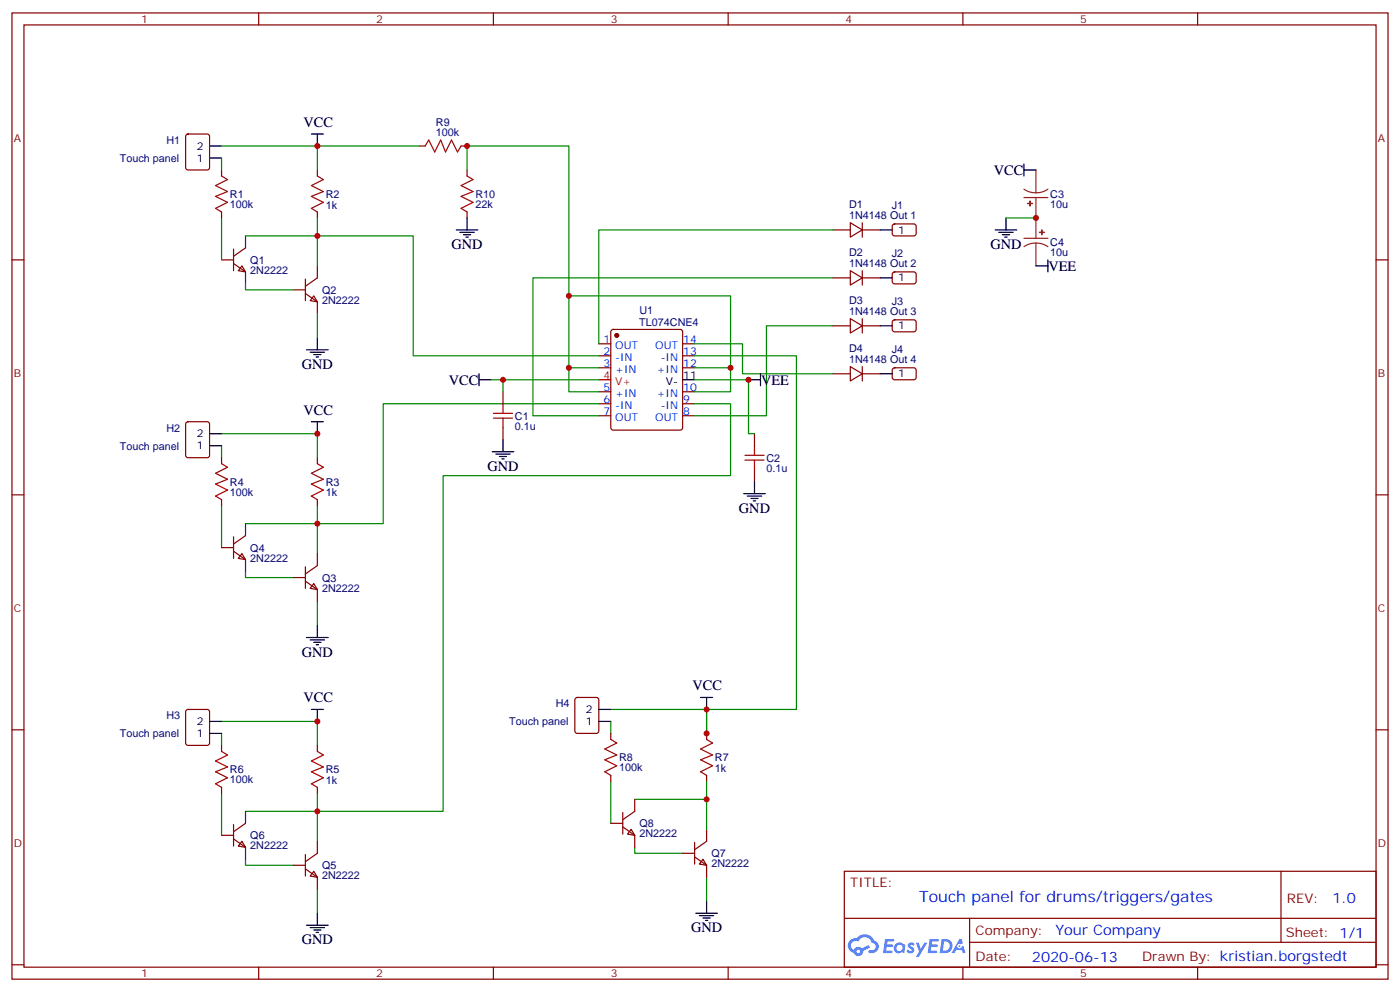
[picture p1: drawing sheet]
<svg xmlns="http://www.w3.org/2000/svg" width="412mm" height="292mm" viewBox="0 0 412 292" stroke-linecap="round" stroke-linejoin="round" font-family="sans-serif">
<g fill="none" stroke="#870000" stroke-width=".35">
<path d="M3.5 3.8h405.4v284.3h-405.4zM7.1 7.3h398.2v277.3h-398.2zM76.2 3.8v3.5M145.3 3.8v3.5M214.5 3.8v3.5M283.6 3.8v3.5M352.8 3.8v3.5M3.5 76.5h3.6M405.3 76.5h3.6M3.5 145.6h3.6M405.3 145.6h3.6M3.5 214.8h3.6"/>
<path d="M405.3 214.8h3.6M248.7 256.4h156.6v28.2h-156.6zM377.3 256.4v20.9M248.7 270.2h156.5M285.6 277.3h119.6M285.6 270.2v14.2M3.5 283.9h3.6M76.2 284.6v3.5M145.3 284.6v3.5M214.5 284.6v3.5M283.6 284.6v3.5M352.8 284.6v3.5"/>
<path d="M405.3 283.9h3.6"/>
</g>
<g fill="#5487ff">
<path d="M267.7 277.6a1.22 1.22 0 0 1 1.7 .2l-.4 .6a.47 .47 0 0 0-.3-.4 .47 .47 0 0 0-.5 .2l.1 .2a1.14 1.14 0 0 1 .8 1.8 1.14 1.14 0 0 1-1.9 0l-.2-.2 .5-.6 .7 .5a.29 .29 0 0 0 .3-.3 .29 .29 0 0 0-.2-.3 1.04 1.04 0 0 1-.6-1.7z"/>
<path d="M260.7 276.3h2.4l.3 .2-.2 .5-1.8 .1-.1 .8h1.5l.3 .4-.3 .4h-1.6l-.2 1.1h1.7l.2 .3-.2 .3-2.6 .1z"/>
<path d="M273.8 276.3h2.4l.3 .2-.1 .5-1.8 .1-.2 .8h1.6l.3 .4-.4 .4h-1.6l-.1 1.1h1.7l.2 .3-.2 .3-2.6 .1z"/>
<path d="M282.6 276.3h.7l.3 1.3-.6 .3a.69 .69 0 0 0-1 .3 .69 .69 0 0 0 .4 .9 .69 .69 0 0 0 .9-.6l.5-.2 .6 2.2h-.8l-.2-.9h-1.8l-.5 .9h-.8z"/>
<path d="M269.8 277.4h.8l.6 1.8 1.1-1.8h.9l-2.6 4.2h-.8l.9-1.5z"/>
<path d="M277.4 276.3l-.6 4.2h1.3a2.11 2.11 0 0 0 2.5-2.1 2.11 2.11 0 0 0-2.5-2.1zM278.1 277.1a1.39 1.39 0 0 1 1.7 1.4 1.39 1.39 0 0 1-1.8 1.3h-.3z"/>
<path d="M263.7 277.9a1.54 1.54 0 0 0-.1 2.2 1.54 1.54 0 0 0 2.2 .1l.6 .3 .3-2.3-.2-.3h-.4a1.49 1.49 0 0 0-2.4 0zM264 278.9a.94 .94 0 0 1 1.8 0 .94 .94 0 0 1-1.8 0z"/>
<path d="M250.4 276.7a2.18 2.18 0 0 0 1.1 3.7 1.44 1.44 0 0 0 1.6 .9 1.44 1.44 0 0 0 1.2-1.4l2-1.1-.5-.7-1.9 1a1.47 1.47 0 0 0-2.4 .4 1.39 1.39 0 0 1-.7-1.9 1.39 1.39 0 0 1 2-.5 2.12 2.12 0 0 1 2.2-1.3 2.12 2.12 0 0 1 1.9 1.7 1.14 1.14 0 0 1 1.1 1.4 1.14 1.14 0 0 1-1.7 .7 .43 .43 0 0 0-.5 .4 .43 .43 0 0 0 .4 .5 1.98 1.98 0 0 0 2.5-1.2 1.98 1.98 0 0 0-1.2-2.6 3.1 3.1 0 0 0-5.3-.6l-.9 .1zM252.3 280a.55 .55 0 0 1 1.1 0 .55 .55 0 0 1-1.1 0z"/>
<circle cx="282.6" cy="278.4" r=".26"/>
</g>
<g fill="none" stroke="#870000" stroke-width=".35">
<path d="M54.9 39.6l.5-.2h5.6l.7 .5v9.4l-.4 .7h-5.9l-.7-.4v-9.5zM65.3 50v1.8M93.5 50v1.8M123.5 43h1.7M135.8 43h1.8M137.6 50v1.8M65.3 76.5h3.5M65.3 62.4v1.7M68.8 77.5l3.5 2.5v3.5M68.8 73.3v6.4M71.3 78.2l1 1.8-2.1-.3zM72.3 69.4v3.6l-3.5 2.4"/>
<path d="M93.5 62.4v1.7M93.5 78.2v3.6l-3.5 2.4M137.6 62.4v1.7M245.2 67.7h5.3M250.5 65.5l3.5 2.2-3.5 2.1zM250.5 79.7l3.5 2.1-3.5 2.1zM254 67.7h5.3M254 65.5v4.3M254 79.7v4.2M263.1 66.1l.4-.2 5.9 .1 .5 .6-.1 2.4-.6 .4h-5.9l-.5-.7v-2.1zM86.4 85.3h3.6M90 86.4l3.5 2.4v3.6"/>
<path d="M90 82.1v6.4M92.4 87.1l1.1 1.7-2.1-.3zM180.2 97.1l.4-.2h19.8l.5 .2 .2 .5v28.3l-.3 .5-.4 .2h-19.8l-.5-.3-.2-.4v-28.3zM245.2 81.8h5.3M245.2 95.9h5.3M250.5 93.8l3.5 2.1-3.5 2.1zM254 93.8v4.2M254 81.8h5.3M254 95.9h5.3M263.1 80.2l.4-.2 5.9 .1 .5 .6-.1 2.4-.6 .4h-5.9l-.5-.7v-2.1zM263.1 94.3l.4-.2 5.9 .1 .5 .6-.1 2.4-.6 .4h-5.9l-.5-.7v-2.1zM148.2 115.3v3.5"/>
<path d="M176.4 101.2h3.5M176.4 104.7h3.5M176.4 108.2h3.5M176.4 115.3h3.5M176.4 118.8h3.5M201.1 101.2h3.5M201.1 104.7h3.5M201.1 108.2h3.5M201.1 115.3h3.5M201.1 118.8h3.5M245.2 110h5.3M250.5 107.9l3.5 2.1-3.5 2.1z"/>
<path d="M254 107.9v4.2M254 110h5.3M263.1 108.4l.4-.2 5.9 .1 .5 .6-.1 2.4-.6 .5-5.9-.1-.5-.6v-2.2zM54.9 124.3l.5-.2h5.6l.7 .4v9.5l-.4 .6-5.9 .1-.7-.5v-9.4zM65.3 134.7v1.8M93.5 134.7v1.8M148.2 125.9v3.5M176.4 122.3h3.5M201.1 122.3h3.5M222.2 127.6v3.6M222.2 138.2v3.5M65.3 147v1.8"/>
<path d="M68.8 158v6.3M72.3 154.1v3.5l-3.5 2.5M93.5 147v1.8M65.3 161.1h3.5M68.8 162.2l3.5 2.5v3.5M71.3 162.9l1 1.8-2.1-.4zM86.4 170h3.6M90 171l3.5 2.5v3.5M90 166.8v6.3M92.4 171.7l1.1 1.8-2.1-.4zM93.5 162.9v3.5l-3.5 2.5M54.9 209l.5-.2h5.6l.7 .4v9.5l-.4 .6-5.9 .1-.7-.5v-9.4z"/>
<path d="M65.3 219.4v1.7M93.5 219.4v1.7M169.6 205.5l.4-.3h5.7l.6 .5 .1 9.4-.5 .7h-5.9l-.6-.4-.1-9.4zM179.9 215.8v1.8M208.1 215.8v1.8M65.3 231.7v1.8M72.3 238.8v3.5l-3.5 2.5M93.5 231.7v1.8M179.9 228.2v1.7M183.4 239.1v6.4M187 235.2v3.6l-3.6 2.4M208.1 228.2v1.7"/>
<path d="M65.3 245.8h3.5M68.8 246.9l3.5 2.4v3.6M68.8 242.6v6.4M71.3 247.6l1 1.7-2.1-.3zM86.4 254.6h3.6M90 255.7l3.5 2.5v3.5M90 251.5v6.3M92.4 256.4l1.1 1.8-2.1-.4zM93.5 247.6v3.5l-3.5 2.5M179.9 242.3h3.5M183.4 243.3l3.6 2.5v3.5M185.9 244.1l1.1 1.7-2.1-.3z"/>
<path d="M201.1 251.1h3.5M204.6 252.2l3.5 2.4v3.6M204.6 247.9v6.4M207.1 252.9l1 1.7-2.1-.3zM208.1 244.1v3.5l-3.5 2.4"/>
</g>
<g fill="none" stroke="#008700" stroke-width=".35">
<path d="M65.3 43h58.2M65.3 46.5v3.5M93.5 43v7M137.6 50v-7h30v65.2h8.8M65.3 64.1v12.4M72.3 69.4h49.4v35.3h54.7M93.5 64.1v14.1M245.2 67.7h-68.8v33.5M296.3 64.1h8.9M72.3 83.5v1.8h14.1M93.5 92.4v7M167.6 87.1h47.6v21.1h-10.6"/>
<path d="M245.2 81.8h-88.2v40.5h19.4M245.2 95.9h-19.4v26.4h-21.2M144.6 111.8h31.8M148.2 111.8v3.5M167.6 108.2v7.1h8.8M176.4 118.8h-63.5v35.3h-40.6M204.6 101.2h14.1v8.8h26.5M204.6 118.8h10.6v21.2h-84.7v98.8h-58.2M204.6 104.7h30v104.1h-26.5v7v-7h-28.2M204.6 111.8h15.9v15.8h1.7M215.2 108.2v7.1h-10.6M65.3 127.6h28.2v7.1"/>
<path d="M65.3 131.2v3.5M65.3 148.8v12.3M93.5 148.8v14.1M72.3 168.2v1.8h14.1M93.5 177v7.1M65.3 212.3h28.2v7.1M65.3 215.8v3.6M179.9 212.3v3.5M65.3 233.5v12.3M93.5 233.5v14.1M179.9 229.9v12.4M187 235.2h21.1"/>
<path d="M208.1 229.9v14.2M72.3 252.9v1.7h14.1M187 249.3v1.8h14.1M208.1 258.2v7M93.5 261.7v7"/>
</g>
<g fill="none" stroke="#000" stroke-width=".35">
<path d="M91.7 39.4h3.5M93.5 39.4v3.6M61.7 46.5h3.6M61.7 43h3.6M301.6 50h3.6M301.6 48.3v3.5M134.4 67.7h6.4M135.5 68.4h4.2M136.5 69.1h2.1M137.2 69.8h.7M137.6 64.1v3.6M259.3 67.7h3.5"/>
<path d="M293.2 67.7h6.3M294.2 68.4h4.2M295.3 69.1h2.1M296 69.8h.7M296.3 64.1v3.6M305.2 78.2h3.5M308.7 76.5v3.5M93.5 99.4v3.5M259.3 81.8h3.5M259.3 95.9h3.5M90.3 102.9h6.4M91.4 103.6h4.2"/>
<path d="M92.4 104.4h2.1M93.1 105.1h.7M141.1 111.8h3.5M141.1 110v3.5M201.1 111.8h3.5M220.5 111.8h3.5M224 110v3.5M259.3 110h3.5M61.7 131.2h3.6M61.7 127.6h3.6M91.7 124.1h3.5M93.5 124.1v3.5"/>
<path d="M145 132.9h6.3M146 133.6h4.3M147.1 134.3h2.1M147.8 135h.7M148.2 129.4v3.5M219.1 145.3h6.3M220.1 146h4.3M221.2 146.7h2.1M221.9 147.4h.7M222.2 141.7v3.6M90.3 187.6h6.4M91.4 188.3h4.2"/>
<path d="M92.4 189h2.1M93.1 189.7h.7M93.5 184.1v3.5M61.7 215.8h3.6M61.7 212.3h3.6M91.7 208.8h3.5M93.5 208.8v3.5M176.4 208.8h3.5M176.4 212.3h3.5M206.4 205.2h3.5M208.1 205.2v3.6M90.3 272.3h6.4"/>
<path d="M91.4 273h4.2M92.4 273.7h2.1M93.1 274.4h.7M93.5 268.7v3.6M205 268.7h6.3M206 269.5h4.3M207.1 270.2h2.1M207.8 270.9h.7M208.1 265.2v3.5"/>
</g>
<g fill="none" stroke="#a10000" stroke-width=".35">
<path d="M65.3 51.8l1.7 1-3.5 1.8 3.5 1.8-3.5 1.4 3.5 1.7-3.5 1.8 1.8 1.1M93.5 51.8l1.7 1-3.5 1.8 3.5 1.8-3.5 1.4 3.5 1.7-3.5 1.8 1.8 1.1M125.2 43l1.1-1.8 1.8 3.5 1.7-3.5 1.4 3.5 1.8-3.5 1.8 3.5 1-1.7M137.6 51.8l1.7 1-3.5 1.8 3.5 1.8-3.5 1.4 3.5 1.7-3.5 1.8 1.8 1.1M148.2 118.8v2.8M65.3 136.5l1.7 1-3.5 1.8 3.5 1.7-3.5 1.5 3.5 1.7-3.5 1.8 1.8 1M93.5 136.5l1.7 1-3.5 1.8 3.5 1.7-3.5 1.5 3.5 1.7-3.5 1.8 1.8 1M145.3 123h5.7M145.3 121.6h5.7M148.2 123v2.9M219.4 135.4h5.7M219.4 134h5.7"/>
<path d="M222.2 131.2v2.8M222.2 135.4v2.8M179.9 217.6l1.8 1.1-3.5 1.7 3.5 1.8-3.5 1.4 3.5 1.8-3.5 1.7 1.7 1.1M208.1 217.6l1.8 1.1-3.5 1.7 3.5 1.8-3.5 1.4 3.5 1.8-3.5 1.7 1.7 1.1M65.3 221.1l1.7 1.1-3.5 1.7 3.5 1.8-3.5 1.4 3.5 1.8-3.5 1.7 1.8 1.1M93.5 221.1l1.7 1.1-3.5 1.7 3.5 1.8-3.5 1.4 3.5 1.8-3.5 1.7 1.8 1.1"/>
</g>
<circle cx="181.7" cy="98.7" r=".53" fill="#870000" stroke="#870000" stroke-width=".35"/>
<path d="M176.4 111.8h3.5" fill="none" stroke="#f00" stroke-width=".35"/>
<path d="M301.6 55.7l1.7 .8 1.9 .2M301.6 58.1h7.1M305.2 50v6.7M305.2 58.1v12M308.7 55.7l-1.7 .8-1.8 .2M301.6 70.1h7.1M305.2 71.5l-1.9 .3-1.7 .8M305.2 71.5l1.8 .3 1.7 .8M305.2 71.5v6.7" fill="none" stroke="#8c2424" stroke-width=".35"/>
<g fill="#8c2424" stroke="#8c2424" stroke-width=".35">
<path d="M302.7 59.9h1.4z"/>
<path d="M303.4 59.2v1.4z"/>
<path d="M306.2 68.4h1.4z"/>
<path d="M306.9 67.7v1.4z"/>
</g>
<g fill="#c00">
<circle cx="305.2" cy="64.1" r=".88"/>
<circle cx="167.6" cy="87.1" r=".88"/>
<circle cx="208.1" cy="235.2" r=".88"/>
<circle cx="208.1" cy="208.8" r=".88"/>
<circle cx="93.5" cy="154.1" r=".88"/>
<circle cx="93.5" cy="127.6" r=".88"/>
<circle cx="93.5" cy="43" r=".88"/>
<circle cx="93.5" cy="69.4" r=".88"/>
<circle cx="93.5" cy="212.3" r=".88"/>
<circle cx="93.5" cy="238.8" r=".88"/>
<circle cx="137.6" cy="43" r=".88"/>
<circle cx="167.6" cy="108.2" r=".88"/>
<circle cx="215.2" cy="108.2" r=".88"/>
<circle cx="208.1" cy="215.8" r=".88"/>
<circle cx="148.2" cy="111.8" r=".88"/>
<circle cx="220.5" cy="111.8" r=".88"/>
</g>
<text font-size="4.6" fill="#00f" x="270.8" y="265.4">Touch panel for drums/triggers/gates</text>
<g font-size="4.2">
<text x="89.4" y="37.3">VCC</text>
<text x="292.7" y="51.4">VCC</text>
<text x="133" y="73.3">GND</text>
<text x="291.7" y="73.3">GND</text>
<text x="308.9" y="79.7">VEE</text>
<text x="88.9" y="108.6">GND</text>
<text x="132.2" y="113.2">VCC</text>
<text x="224.2" y="113.2">VEE</text>
<text x="89.4" y="122">VCC</text>
<text x="143.6" y="138.6">GND</text>
<text x="217.7" y="150.9">GND</text>
<text x="88.9" y="193.3">GND</text>
<text x="204" y="203.1">VCC</text>
<text x="89.4" y="206.7">VCC</text>
<text x="203.6" y="274.4">GND</text>
<text x="88.9" y="277.9">GND</text>
</g>
<g font-size="4.2" fill="#00f">
<text x="392.5" y="265.7">1.0</text>
<text x="310.9" y="275.2">Your Company</text>
<text x="304" y="283">2020-06-13</text>
</g>
<g font-size="3.9" fill="#800">
<text x="250.5" y="261">TITLE:</text>
<text x="379.1" y="265.7">REV:</text>
<text x="287.4" y="275.2">Company:</text>
<text x="378.7" y="275.8">Sheet: 1/1</text>
<text x="287.4" y="282.9">Date:</text>
<text x="336.4" y="282.9">Drawn By: kristian.borgstedt</text>
</g>
<g font-size="3.2" fill="#800">
<text x="41.6" y="6.8">1</text>
<text x="110.8" y="6.8">2</text>
<text x="179.9" y="6.8">3</text>
<text x="249.1" y="6.8">4</text>
<text x="318.2" y="6.8">5</text>
<text x="4.1" y="41.9">A</text>
<text x="405.9" y="41.9">A</text>
<text x="4.1" y="111.1">B</text>
<text x="405.9" y="111.1">B</text>
<text x="4.1" y="180.2">C</text>
<text x="405.9" y="180.2">C</text>
<text x="4.1" y="249.3">D</text>
<text x="405.9" y="249.3">D</text>
<text x="41.6" y="287.6">1</text>
<text x="110.8" y="287.6">2</text>
<text x="179.9" y="287.6">3</text>
<text x="249.1" y="287.6">4</text>
<text x="318.2" y="287.6">5</text>
</g>
<g font-size="3.2" fill="#000080">
<text x="128.4" y="40.1">100k</text>
<text x="128.4" y="37">R9</text>
<text x="35.3" y="47.7">Touch panel</text>
<text x="49" y="42.4">H1</text>
<text x="67.7" y="58.3">R1</text>
<text x="96" y="58.2">R2</text>
<text x="140.1" y="58.1">R10</text>
<text x="309.4" y="58.3">C3</text>
<text x="67.7" y="61.2">100k</text>
<text x="96" y="61.4">1k</text>
<text x="140.1" y="61.3">22k</text>
<text x="250.1" y="64.5">1N4148 Out 1</text>
<text x="250.1" y="61.3">D1</text>
<text x="262.7" y="61.4">J1</text>
<text x="309.4" y="61.2">10u</text>
<text x="73.7" y="77.7">Q1</text>
<text x="250.1" y="75.4">D2</text>
<text x="262.7" y="75.5">J2</text>
<text x="309.4" y="75.3">10u</text>
<text x="309.4" y="72.4">C4</text>
<text x="73.7" y="80.6">2N2222</text>
<text x="250.1" y="78.6">1N4148 Out 2</text>
<text x="94.9" y="89.4">2N2222</text>
<text x="94.9" y="86.5">Q2</text>
<text x="250.1" y="89.5">D3</text>
<text x="262.7" y="89.6">J3</text>
<text x="188.3" y="95.9">TL074CNE4</text>
<text x="188.3" y="92.5">U1</text>
<text x="250.1" y="92.7">1N4148 Out 3</text>
<text x="250.1" y="106.8">1N4148 Out 4</text>
<text x="250.1" y="103.6">D4</text>
<text x="262.7" y="103.8">J4</text>
<text x="151.7" y="123.5">C1</text>
<text x="49" y="127">H2</text>
<text x="151.7" y="126.5">0.1u</text>
<text x="35.3" y="132.3">Touch panel</text>
<text x="225.8" y="135.9">C2</text>
<text x="67.7" y="142.9">R4</text>
<text x="96" y="142.9">R3</text>
<text x="225.8" y="138.8">0.1u</text>
<text x="67.7" y="145.9">100k</text>
<text x="96" y="146.1">1k</text>
<text x="73.7" y="165.3">2N2222</text>
<text x="73.7" y="162.3">Q4</text>
<text x="94.9" y="171.1">Q3</text>
<text x="94.9" y="174.1">2N2222</text>
<text x="163.7" y="208.2">H4</text>
<text x="49" y="211.7">H3</text>
<text x="150" y="213.5">Touch panel</text>
<text x="35.3" y="217">Touch panel</text>
<text x="67.7" y="227.6">R6</text>
<text x="96" y="227.5">R5</text>
<text x="182.4" y="227">100k</text>
<text x="182.4" y="224.1">R8</text>
<text x="210.6" y="227.2">1k</text>
<text x="210.6" y="224">R7</text>
<text x="67.7" y="230.5">100k</text>
<text x="96" y="230.8">1k</text>
<text x="188.4" y="243.5">Q8</text>
<text x="73.7" y="249.9">2N2222</text>
<text x="73.7" y="247">Q6</text>
<text x="188.4" y="246.4">2N2222</text>
<text x="94.9" y="255.8">Q5</text>
<text x="209.5" y="255.2">2N2222</text>
<text x="209.5" y="252.3">Q7</text>
<text x="94.9" y="258.8">2N2222</text>
</g>
<g font-size="3.2">
<text x="58" y="47.6">1</text>
<text x="58" y="44">2</text>
<text x="264.6" y="68.7">1</text>
<text x="264.6" y="82.8">1</text>
<text x="264.6" y="96.9">1</text>
<text x="196.2" y="113.2">V-</text>
<text x="201.3" y="111.4">11</text>
<text x="264.6" y="111.1">1</text>
<text x="58" y="128.7">2</text>
<text x="58" y="132.2">1</text>
<text x="172.6" y="209.8">2</text>
<text x="58" y="213.4">2</text>
<text x="172.6" y="213.4">1</text>
<text x="58" y="216.9">1</text>
</g>
<g font-size="3.2" fill="#00f">
<text x="177.7" y="100.8">1</text>
<text x="201.3" y="100.8">14</text>
<text x="177.7" y="104.4">2</text>
<text x="177.7" y="107.9">3</text>
<text x="181.2" y="102.6">OUT</text>
<text x="181.2" y="106.1">-IN</text>
<text x="193" y="102.6">OUT</text>
<text x="194.6" y="106.1">-IN</text>
<text x="201.3" y="107.9">12</text>
<text x="201.3" y="104.4">13</text>
<text x="181.2" y="109.6">+IN</text>
<text x="193.5" y="109.6">+IN</text>
<text x="177.7" y="114.9">5</text>
<text x="177.7" y="118.5">6</text>
<text x="181.2" y="116.7">+IN</text>
<text x="193.5" y="116.7">+IN</text>
<text x="201.3" y="118.5">9</text>
<text x="201.3" y="114.9">10</text>
<text x="177.7" y="122">7</text>
<text x="181.2" y="120.2">-IN</text>
<text x="181.2" y="123.8">OUT</text>
<text x="193" y="123.8">OUT</text>
<text x="194.6" y="120.2">-IN</text>
<text x="201.3" y="122">8</text>
</g>
<g font-size="3.2" fill="#f00">
<text x="177.7" y="111.4">4</text>
<text x="181.2" y="113.2">V+</text>
</g>
</svg>
